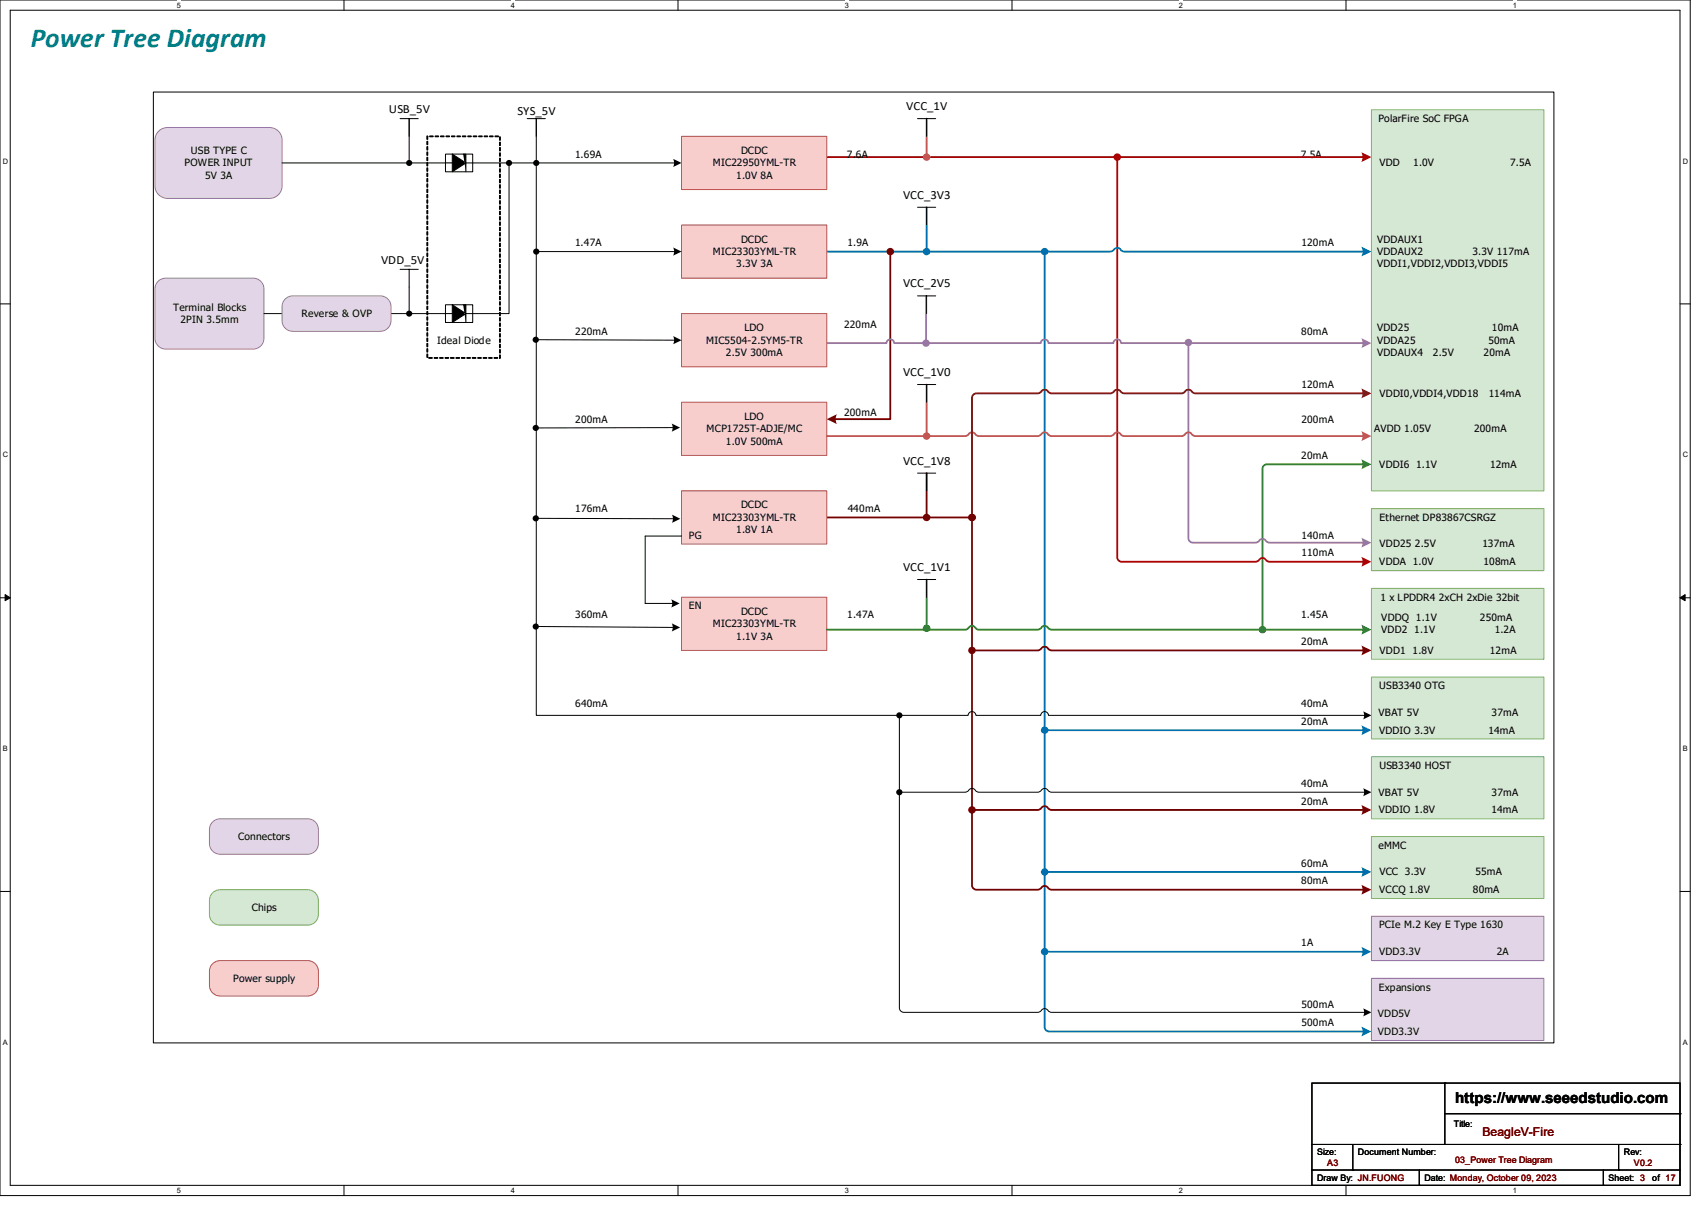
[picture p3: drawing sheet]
<svg xmlns="http://www.w3.org/2000/svg" width="297mm" height="210mm" viewBox="0 0 297 210" stroke-linecap="round" stroke-linejoin="round" font-family="sans-serif">
<path d="M0 0h293.9v207.9h-293.9zM1.8 1.8h290.3v204.3h-290.3z" fill="none" stroke="#000" stroke-width=".17"/>
<g fill="#fff">
<path d="M30.8 .2h.7v1.4h-.7z"/>
<path d="M30.8 206.2h.7v1.4h-.7z"/>
</g>
<path d="M59.8 0v1.8M59.8 206.1v1.8" fill="none" stroke="#000" stroke-width=".17"/>
<g fill="#fff">
<path d="M88.8 .2h.7v1.4h-.7z"/>
<path d="M88.8 206.2h.7v1.4h-.7z"/>
</g>
<path d="M117.9 0v1.8M117.9 206.1v1.8" fill="none" stroke="#000" stroke-width=".17"/>
<g fill="#fff">
<path d="M146.9 .2h.7v1.4h-.7z"/>
<path d="M146.9 206.2h.7v1.4h-.7z"/>
</g>
<path d="M176 0v1.8M176 206.1v1.8" fill="none" stroke="#000" stroke-width=".17"/>
<g fill="#fff">
<path d="M205 .2h.7v1.4h-.7z"/>
<path d="M205 206.2h.7v1.4h-.7z"/>
</g>
<path d="M234.1 0v1.8M234.1 206.1v1.8" fill="none" stroke="#000" stroke-width=".17"/>
<g fill="#fff">
<path d="M263.1 .2h.6v1.4h-.6z"/>
<path d="M263.1 206.2h.6v1.4h-.6z"/>
<path d="M.5 27.3h.9v1.4h-.9z"/>
<path d="M292.6 27.3h.9v1.4h-.9z"/>
<path d="M.5 78.4h.9v1.4h-.9z"/>
<path d="M292.6 78.4h.9v1.4h-.9z"/>
</g>
<path d="M0 52.8h1.8M292.1 52.8h1.8" fill="none" stroke="#000" stroke-width=".17"/>
<g fill="#fff">
<path d="M.5 129.5h.8v1.4h-.8z"/>
<path d="M292.6 129.5h.8v1.4h-.8z"/>
</g>
<path d="M0 103.9h1.8M292.1 103.9h1.8" fill="none" stroke="#000" stroke-width=".17"/>
<path d="M.9 103.4l.9 .5-.9 .5zM292.1 103.9l.9-.5v1z" fill="#000" stroke="#000" stroke-width=".17"/>
<g fill="#fff">
<path d="M.5 180.5h.8v1.4h-.8z"/>
<path d="M292.6 180.5h.8v1.4h-.8z"/>
</g>
<path d="M0 155h1.8M292.1 155h1.8" fill="none" stroke="#000" stroke-width=".17"/>
<path d="M26.7 16h243.5v165.3h-243.5z" fill="#fff"/>
<path d="M26.7 16h243.5v165.3h-243.5zM82.2 28.3h35.2" fill="none" stroke="#000" stroke-width=".17"/>
<path d="M74.3 61.6h.1l-.1 .6zM74.3 60.6l.1 .1-.1 .5zM74.3 59.7l.1 .1-.1 .5zM74.3 58.8h.1l-.1 .6zM74.3 57.9h.1l-.1 .6zM74.3 56.9l.1 .1-.1 .5zM74.3 56l.1 .1-.1 .5zM74.3 55.1h.1l-.1 .6zM74.3 54.2h.1l-.1 .6zM74.3 53.2l.1 .1-.1 .5zM74.3 52.3l.1 .1-.1 .5zM74.3 51.4h.1l-.1 .6zM74.3 50.5h.1l-.1 .6zM74.3 49.5l.1 .1-.1 .5zM74.3 48.6l.1 .1-.1 .5zM74.3 47.7h.1l-.1 .6zM74.3 46.8h.1l-.1 .6zM74.3 45.8l.1 .1-.1 .5zM74.3 44.9l.1 .1-.1 .5zM74.3 44h.1l-.1 .6zM74.3 43.1h.1l-.1 .6zM74.3 42.1l.1 .1-.1 .5zM74.3 41.2l.1 .1-.1 .5zM74.3 40.3h.1l-.1 .6zM74.3 39.4h.1l-.1 .6zM74.3 38.4l.1 .1-.1 .5zM74.3 37.5l.1 .1-.1 .5zM74.3 36.6l.1 .1-.1 .5zM74.3 35.7h.1l-.1 .6zM74.3 34.7l.1 .1-.1 .5zM74.3 33.8l.1 .1-.1 .5zM74.3 32.9l.1 .1-.1 .5zM74.3 32h.1l-.1 .6zM74.3 31l.1 .1-.1 .5zM74.3 30.1l.1 .1-.1 .5zM74.3 29.2l.1 .1-.1 .5zM74.3 28.3h.1l-.1 .6zM74.3 27.4h.1l-.1 .5zM74.3 26.4l.1 .1-.1 .5zM74.3 25.5l.1 .1-.1 .5zM74.3 24.6h.1l-.1 .6zM74.3 23.7h.1l-.1 .5zM74.7 23.7h.6l-.5 .1zM75.7 23.7h.6l-.6 .1zM76.6 23.7h.6l-.5 .1zM77.6 23.7h.6l-.6 .1zM78.5 23.7h.6l-.5 .1zM79.5 23.7h.6l-.6 .1zM80.4 23.7h.6l-.5 .1zM81.4 23.7h.6l-.6 .1zM82.3 23.7h.6l-.5 .1zM83.3 23.7h.6l-.6 .1zM84.2 23.7h.6l-.5 .1zM85.1 23.7h.7l-.6 .1zM86.1 23.7h.6l-.6 .1zM86.9 23.8l.1 .1-.1 .5zM86.9 24.7l.1 .1-.1 .5zM86.9 25.7h.1l-.1 .5zM86.9 26.6h.1l-.1 .6zM86.9 27.5l.1 .1-.1 .5zM86.9 28.4l.1 .1-.1 .5zM86.9 29.4h.1l-.1 .5zM86.9 30.3h.1l-.1 .6zM86.9 31.2l.1 .1-.1 .5zM86.9 32.1l.1 .1-.1 .5zM86.9 33.1h.1l-.1 .5zM86.9 34h.1l-.1 .6zM86.9 34.9l.1 .1-.1 .5zM86.9 35.8l.1 .1-.1 .5zM86.9 36.7l.1 .1-.1 .5zM86.9 37.7h.1l-.1 .6zM86.9 38.6l.1 .1-.1 .5zM86.9 39.5l.1 .1-.1 .5zM86.9 40.4l.1 .1-.1 .5zM86.9 41.4h.1l-.1 .6zM86.9 42.3l.1 .1-.1 .5zM86.9 43.2l.1 .1-.1 .5zM86.9 44.1l.1 .1-.1 .5zM86.9 45.1h.1l-.1 .6zM86.9 46h.1l-.1 .6zM86.9 46.9l.1 .1-.1 .5zM86.9 47.8l.1 .1-.1 .5zM86.9 48.8h.1l-.1 .6zM86.9 49.7h.1l-.1 .6zM86.9 50.6l.1 .1-.1 .5zM86.9 51.5l.1 .1-.1 .5zM86.9 52.5h.1l-.1 .6zM86.9 53.4h.1l-.1 .6zM86.9 54.3l.1 .1-.1 .5zM86.9 55.2l.1 .1-.1 .5zM86.9 56.2h.1l-.1 .6zM86.9 57.1h.1l-.1 .6zM86.9 58l.1 .1-.1 .5zM86.9 58.9l.1 .1-.1 .5zM86.9 59.9h.1l-.1 .6zM86.9 60.8h.1l-.1 .6zM86.9 61.7l.1 .1-.1 .5zM85.9 62.2h.6l-.5 .1zM85 62.2h.6l-.6 .1zM84 62.2h.7l-.6 .1zM83.1 62.2h.6l-.5 .1zM82.1 62.2h.7l-.6 .1zM81.2 62.2h.6l-.5 .1zM80.3 62.2h.6l-.6 .1zM79.3 62.2h.6l-.5 .1zM78.4 62.2h.6l-.6 .1zM77.4 62.2h.6l-.5 .1zM76.5 62.2h.6l-.6 .1zM75.5 62.2h.6l-.5 .1zM74.6 62.2h.6l-.6 .1z" fill="#000" stroke="#000" stroke-width=".17"/>
<path d="M117.1 27.6l1.4 .7-1.4 .7a1.55 1.55 0 0 0 0-1.4z" fill-rule="evenodd" fill="#000"/>
<path d="M27.6 22.8l1-.6h.6h17.6a2.18 2.18 0 0 1 2.3 2.1v8a2.18 2.18 0 0 1-2.3 2.2h-17.6a2.19 2.19 0 0 1-2.3-2.2v-8l.1-.5z" fill-rule="evenodd" fill="#e1d5e7"/>
<path d="M27.6 22.8l1-.6h.6h17.6a2.18 2.18 0 0 1 2.3 2.1v8a2.18 2.18 0 0 1-2.3 2.2h-17.6a2.19 2.19 0 0 1-2.3-2.2v-8l.1-.5z" fill="none" stroke="#9673a6" stroke-width=".17"/>
<path d="M143.8 27.3h93.4" fill="none" stroke="#b20000" stroke-width=".31"/>
<path d="M236.7 26.5l1.8 .8-1.8 .9a1.86 1.86 0 0 0 0-1.7z" fill-rule="evenodd" fill="#b20000"/>
<path d="M237.2 80.7h-16.9a.77 .77 0 0 0-.8 .8v28" fill="none" stroke="#2d7600" stroke-width=".31"/>
<g fill="#2d7600">
<path d="M236.7 79.9l1.8 .8-1.8 .9a1.86 1.86 0 0 0 0-1.7z" fill-rule="evenodd"/>
<circle cx="219.5" cy="109.5" r=".65"/>
</g>
<path d="M181.7 43.7v134.9a.78 .78 0 0 0 .7 .7h54.8" fill="none" stroke="#006eaf" stroke-width=".31"/>
<g fill="#006eaf">
<path d="M236.7 178.5l1.8 .8-1.8 .9a1.86 1.86 0 0 0 0-1.7z" fill-rule="evenodd"/>
<circle cx="181.7" cy="43.7" r=".65"/>
</g>
<path d="M156.4 124.4v50.8a.78 .78 0 0 0 .8 .8h23.2l.5-.2a.81 .81 0 0 1 .8-.4 .81 .81 0 0 1 .7 .4l.5 .2h54.5" fill="none" stroke="#000" stroke-width=".17"/>
<g fill="#000">
<path d="M237 175.3l1.5 .7-1.5 .7a1.53 1.53 0 0 0 0-1.4z" fill-rule="evenodd"/>
<circle cx="156.4" cy="124.4" r=".53"/>
</g>
<path d="M194.3 27.3v69.6a.78 .78 0 0 0 .8 .8h23.2l.5-.2a.8 .8 0 0 1 .7-.5 .8 .8 0 0 1 .8 .5l.5 .2h16.4" fill="none" stroke="#c00" stroke-width=".31"/>
<g fill="#c00">
<path d="M236.7 96.8l1.8 .9-1.8 .8a1.86 1.86 0 0 0 0-1.7z" fill-rule="evenodd"/>
<circle cx="194.3" cy="27.3" r=".65"/>
</g>
<path d="M143.8 43.7h49.3l.4-.1a.8 .8 0 0 1 .8-.5 .8 .8 0 0 1 .7 .5l.5 .1h41.7" fill="none" stroke="#006eaf" stroke-width=".31"/>
<path d="M236.7 42.9l1.8 .8-1.8 .9a1.86 1.86 0 0 0 0-1.7z" fill-rule="evenodd" fill="#006eaf"/>
<path d="M238.5 19.1h30v66.2h-30z" fill-rule="evenodd" fill="#d5e8d4"/>
<path d="M238.5 19.1h30v66.2h-30z" fill="none" stroke="#82b366" stroke-width=".17"/>
<path d="M238.5 102.3h30v12.3h-30z" fill-rule="evenodd" fill="#d5e8d4"/>
<path d="M238.5 102.3h30v12.3h-30z" fill="none" stroke="#82b366" stroke-width=".17"/>
<path d="M238.5 88.4h30v10.8h-30z" fill-rule="evenodd" fill="#d5e8d4"/>
<path d="M238.5 88.4h30v10.8h-30z" fill="none" stroke="#82b366" stroke-width=".17"/>
<path d="M238.5 117.7h30v10.8h-30z" fill-rule="evenodd" fill="#d5e8d4"/>
<path d="M238.5 117.7h30v10.8h-30z" fill="none" stroke="#82b366" stroke-width=".17"/>
<path d="M238.5 145.4h30v10.8h-30z" fill-rule="evenodd" fill="#d5e8d4"/>
<path d="M238.5 145.4h30v10.8h-30z" fill="none" stroke="#82b366" stroke-width=".17"/>
<path d="M238.5 170.1h30v10.8h-30z" fill-rule="evenodd" fill="#e1d5e7"/>
<path d="M238.5 170.1h30v10.8h-30z" fill="none" stroke="#9673a6" stroke-width=".17"/>
<path d="M238.5 131.6h30v10.8h-30z" fill-rule="evenodd" fill="#d5e8d4"/>
<path d="M238.5 131.6h30v10.8h-30z" fill="none" stroke="#82b366" stroke-width=".17"/>
<path d="M238.5 159.3h30v7.7h-30z" fill-rule="evenodd" fill="#e1d5e7"/>
<path d="M238.5 159.3h30v7.7h-30z" fill="none" stroke="#9673a6" stroke-width=".17"/>
<path d="M118.5 23.7h25.3v9.3h-25.3z" fill-rule="evenodd" fill="#f8cecc"/>
<path d="M118.5 23.7h25.3v9.3h-25.3z" fill="none" stroke="#b85450" stroke-width=".17"/>
<path d="M118.5 69.9h25.3v9.3h-25.3z" fill-rule="evenodd" fill="#f8cecc"/>
<path d="M118.5 69.9h25.3v9.3h-25.3z" fill="none" stroke="#b85450" stroke-width=".17"/>
<path d="M154.8 43.7v29.2h-9.7" fill="none" stroke="#6f0000" stroke-width=".31"/>
<g fill="#6f0000">
<path d="M143.8 72.9l1.7-.9a1.85 1.85 0 0 0 0 1.7z" fill-rule="evenodd"/>
<circle cx="154.8" cy="43.7" r=".65"/>
</g>
<path d="M143.8 90h25.2" fill="none" stroke="#6f0000" stroke-width=".31"/>
<circle cx="169" cy="90" r=".65" fill="#6f0000"/>
<path d="M118.5 85.3h25.3v9.3h-25.3z" fill-rule="evenodd" fill="#f8cecc"/>
<path d="M118.5 85.3h25.3v9.3h-25.3z" fill="none" stroke="#b85450" stroke-width=".17"/>
<path d="M143.8 59.7h10.4a.67 .67 0 0 1 .6-.7 .67 .67 0 0 1 .7 .7h25.5a.67 .67 0 0 1 .7-.7 .67 .67 0 0 1 .6 .7h11.3a.67 .67 0 0 1 .7-.7 .67 .67 0 0 1 .7 .7h42.2" fill="none" stroke="#9673a6" stroke-width=".31"/>
<path d="M236.7 58.8l1.8 .9-1.8 .8a1.86 1.86 0 0 0 0-1.7z" fill-rule="evenodd" fill="#9673a6"/>
<path d="M118.5 54.5h25.3v9.3h-25.3z" fill-rule="evenodd" fill="#f8cecc"/>
<path d="M118.5 54.5h25.3v9.3h-25.3z" fill="none" stroke="#b85450" stroke-width=".17"/>
<path d="M118.5 39.1h25.3v9.3h-25.3z" fill-rule="evenodd" fill="#f8cecc"/>
<path d="M118.5 39.1h25.3v9.3h-25.3z" fill="none" stroke="#b85450" stroke-width=".17"/>
<path d="M118.5 103.8h25.3v9.3h-25.3z" fill-rule="evenodd" fill="#f8cecc"/>
<path d="M118.5 103.8h25.3v9.3h-25.3z" fill="none" stroke="#b85450" stroke-width=".17"/>
<path d="M206.7 59.5v34.1a.78 .78 0 0 0 .8 .7h10.8l.5-.1a.8 .8 0 0 1 .7-.5 .8 .8 0 0 1 .8 .5l.5 .1h16.4" fill="none" stroke="#9673a6" stroke-width=".31"/>
<g fill="#9673a6">
<path d="M236.7 93.5l1.8 .8-1.8 .9a1.86 1.86 0 0 0 0-1.7z" fill-rule="evenodd"/>
<circle cx="206.7" cy="59.5" r=".65"/>
</g>
<path d="M68 54.5h9.5M93.3 43.7h24.1" fill="none" stroke="#000" stroke-width=".17"/>
<g fill="#000">
<path d="M117.1 43l1.4 .7-1.4 .7a1.56 1.56 0 0 0 0-1.4z" fill-rule="evenodd"/>
<circle cx="93.3" cy="43.7" r=".54"/>
</g>
<path d="M27.5 48.9l.8-.5h.6h15.1a1.87 1.87 0 0 1 1.9 1.8v8.6a1.87 1.87 0 0 1-1.9 1.9h-15.1a1.88 1.88 0 0 1-2-1.9v-8.6l.1-.5z" fill-rule="evenodd" fill="#e1d5e7"/>
<path d="M27.5 48.9l.8-.5h.6h15.1a1.87 1.87 0 0 1 1.9 1.8v8.6a1.87 1.87 0 0 1-1.9 1.9h-15.1a1.88 1.88 0 0 1-2-1.9v-8.6l.1-.5z" fill="none" stroke="#9673a6" stroke-width=".17"/>
<path d="M88.5 28.3v26.2h-7.5M77.5 53h4.7v3.1h-4.7zM77.5 54.5h1.2M78.7 53l2.3 1.5-2.3 1.6zM80.5 53h.5v3.1" fill="none" stroke="#000" stroke-width=".17"/>
<g fill="#000">
<path d="M78.7 53l2.3 1.5-2.3 1.6zM80.5 53h.5v3.1zM77.5 54.5h1.2z" fill-rule="evenodd"/>
<circle cx="88.5" cy="28.3" r=".53"/>
</g>
<path d="M37 142.9l.8-.5 .5-.1h15.2a1.87 1.87 0 0 1 1.9 1.9v2.5a1.87 1.87 0 0 1-1.9 1.8h-15.2a1.88 1.88 0 0 1-1.9-1.8l.1-3z" fill-rule="evenodd" fill="#e1d5e7"/>
<path d="M37 142.9l.8-.5 .5-.1h15.2a1.87 1.87 0 0 1 1.9 1.9v2.5a1.87 1.87 0 0 1-1.9 1.8h-15.2a1.88 1.88 0 0 1-1.9-1.8l.1-3z" fill="none" stroke="#9673a6" stroke-width=".17"/>
<path d="M37 155.2l.8-.5h.5h15.2a1.87 1.87 0 0 1 1.9 1.8v2.5a1.87 1.87 0 0 1-1.9 1.8h-15.2a1.88 1.88 0 0 1-1.9-1.8l.1-3z" fill-rule="evenodd" fill="#d5e8d4"/>
<path d="M37 155.2l.8-.5h.5h15.2a1.87 1.87 0 0 1 1.9 1.8v2.5a1.87 1.87 0 0 1-1.9 1.8h-15.2a1.88 1.88 0 0 1-1.9-1.8l.1-3z" fill="none" stroke="#82b366" stroke-width=".17"/>
<path d="M37 167.5l.8-.4 .5-.1h15.2a1.87 1.87 0 0 1 1.9 1.9v2.4a1.87 1.87 0 0 1-1.9 1.9h-15.2a1.88 1.88 0 0 1-1.9-1.9l.1-2.9z" fill-rule="evenodd" fill="#f8cecc"/>
<path d="M37 167.5l.8-.4 .5-.1h15.2a1.87 1.87 0 0 1 1.9 1.9v2.4a1.87 1.87 0 0 1-1.9 1.9h-15.2a1.88 1.88 0 0 1-1.9-1.9l.1-2.9z" fill="none" stroke="#b85450" stroke-width=".17"/>
<path d="M143.8 75.8h24l.5-.1a.8 .8 0 0 1 .7-.5 .8 .8 0 0 1 .8 .5l.5 .1h10.1l.5-.1a.8 .8 0 0 1 .8-.5 .8 .8 0 0 1 .7 .5l.5 .1h10.2l.4-.1a.8 .8 0 0 1 .8-.5 .8 .8 0 0 1 .7 .5l.5 .1h9.9l.5-.1a.8 .8 0 0 1 .8-.5 .8 .8 0 0 1 .7 .5l.5 .1h29.3" fill="none" stroke="#b85450" stroke-width=".31"/>
<path d="M236.7 75l1.8 .8-1.8 .9a1.86 1.86 0 0 0 0-1.7z" fill-rule="evenodd" fill="#b85450"/>
<path d="M169 113.1h11.4l.5-.2a.8 .8 0 0 1 .8-.5 .8 .8 0 0 1 .7 .5l.5 .2h54.3" fill="none" stroke="#6f0000" stroke-width=".31"/>
<g fill="#6f0000">
<path d="M236.7 112.2l1.8 .9-1.8 .8a1.86 1.86 0 0 0 0-1.7z" fill-rule="evenodd"/>
<circle cx="169" cy="113.1" r=".65"/>
</g>
<path d="M181.7 126.9h55.5" fill="none" stroke="#006eaf" stroke-width=".31"/>
<g fill="#006eaf">
<path d="M236.7 126.1l1.8 .8-1.8 .9a1.87 1.87 0 0 0 0-1.7z" fill-rule="evenodd"/>
<circle cx="181.7" cy="126.9" r=".65"/>
</g>
<path d="M169 90v63.9a.78 .78 0 0 0 .8 .8h10.6l.5-.2a.8 .8 0 0 1 .8-.5 .8 .8 0 0 1 .7 .5l.5 .2h54.3" fill="none" stroke="#6f0000" stroke-width=".31"/>
<g fill="#6f0000">
<path d="M236.7 153.8l1.8 .9-1.8 .8a1.86 1.86 0 0 0 0-1.7z" fill-rule="evenodd"/>
<circle cx="169" cy="90" r=".65"/>
</g>
<path d="M181.7 151.6h55.5" fill="none" stroke="#006eaf" stroke-width=".31"/>
<g fill="#006eaf">
<path d="M236.7 150.7l1.8 .9-1.8 .9a1.87 1.87 0 0 0 0-1.8z" fill-rule="evenodd"/>
<circle cx="181.7" cy="151.6" r=".65"/>
</g>
<path d="M181.7 165.5h55.5" fill="none" stroke="#006eaf" stroke-width=".31"/>
<g fill="#006eaf">
<path d="M236.7 164.6l1.8 .9-1.8 .8a1.86 1.86 0 0 0 0-1.7z" fill-rule="evenodd"/>
<circle cx="181.7" cy="165.5" r=".65"/>
</g>
<path d="M156.4 137.7h11.4l.5-.1a.8 .8 0 0 1 .7-.5 .8 .8 0 0 1 .8 .5l.5 .1h10.1l.5-.1a.8 .8 0 0 1 .8-.5 .8 .8 0 0 1 .7 .5l.5 .1h54.5" fill="none" stroke="#000" stroke-width=".17"/>
<g fill="#000">
<path d="M237 137l1.5 .7-1.5 .7a1.52 1.52 0 0 0 0-1.4z" fill-rule="evenodd"/>
<circle cx="156.4" cy="137.7" r=".54"/>
</g>
<path d="M169 140.8h11.4l.5-.2a.8 .8 0 0 1 .8-.4 .8 .8 0 0 1 .7 .4l.5 .2h54.3" fill="none" stroke="#6f0000" stroke-width=".31"/>
<g fill="#6f0000">
<path d="M236.7 140l1.8 .8-1.8 .9a1.86 1.86 0 0 0 0-1.7z" fill-rule="evenodd"/>
<circle cx="169" cy="140.8" r=".65"/>
</g>
<path d="M143.8 109.5h24l.5-.2a.8 .8 0 0 1 .7-.5 .8 .8 0 0 1 .8 .5l.5 .2h10.1l.5-.2a.8 .8 0 0 1 .8-.5 .8 .8 0 0 1 .7 .5l.5 .2h54.3" fill="none" stroke="#2d7600" stroke-width=".31"/>
<path d="M236.7 108.6l1.8 .9-1.8 .8a1.87 1.87 0 0 0 0-1.7z" fill-rule="evenodd" fill="#2d7600"/>
<path d="M93.3 28.3v96.1h75.1a.67 .67 0 0 1 .6-.7 .67 .67 0 0 1 .7 .7h11.3a.67 .67 0 0 1 .7-.7 .67 .67 0 0 1 .6 .7h55.1" fill="none" stroke="#000" stroke-width=".17"/>
<g fill="#000">
<path d="M237 123.7l1.5 .7-1.5 .7a1.52 1.52 0 0 0 0-1.4z" fill-rule="evenodd"/>
<circle cx="93.3" cy="28.3" r=".53"/>
</g>
<path d="M237.2 68.4h-29.3l-.5-.2a.81 .81 0 0 0-.7-.5 .81 .81 0 0 0-.8 .5l-.5 .2h-9.9l-.5-.2a.8 .8 0 0 0-.7-.5 .8 .8 0 0 0-.8 .5l-.4 .2h-10.2l-.5-.2a.81 .81 0 0 0-.7-.5 .81 .81 0 0 0-.8 .5l-.5 .2h-10.6a.78 .78 0 0 0-.8 .8v20.8" fill="none" stroke="#6d1f00" stroke-width=".31"/>
<path d="M236.7 67.5l1.8 .9-1.8 .8a1.86 1.86 0 0 0 0-1.7z" fill-rule="evenodd" fill="#6d1f00"/>
<path d="M161.1 20.6v6.7" fill="none" stroke="#b85450" stroke-width=".31"/>
<circle cx="161.1" cy="27.3" r=".65" fill="#b85450"/>
<path d="M159.6 20.6h3.1M161.1 20.6v3.1" fill="none" stroke="#000" stroke-width=".17"/>
<path d="M161.1 36v7.7" fill="none" stroke="#006eaf" stroke-width=".31"/>
<circle cx="161.1" cy="43.7" r=".65" fill="#006eaf"/>
<path d="M159.6 36h3.1M161.1 36v3.1" fill="none" stroke="#000" stroke-width=".17"/>
<path d="M161 51.4v8.3" fill="none" stroke="#9673a6" stroke-width=".31"/>
<circle cx="161" cy="59.7" r=".65" fill="#9673a6"/>
<path d="M159.6 51.4h3.1M161.1 51.4v3.1" fill="none" stroke="#000" stroke-width=".17"/>
<path d="M161.1 66.9v8.9" fill="none" stroke="#b85450" stroke-width=".31"/>
<circle cx="161.1" cy="75.8" r=".65" fill="#b85450"/>
<path d="M159.6 66.9h3.1M161.1 66.9v3" fill="none" stroke="#000" stroke-width=".17"/>
<path d="M161.1 82.3v7.7" fill="none" stroke="#6f0000" stroke-width=".31"/>
<circle cx="161.1" cy="90" r=".65" fill="#6f0000"/>
<path d="M159.6 82.3h3.1M161.1 82.3v3" fill="none" stroke="#000" stroke-width=".17"/>
<path d="M161.1 100.8v8.4" fill="none" stroke="#2d7600" stroke-width=".31"/>
<circle cx="161.1" cy="109.2" r=".65" fill="#2d7600"/>
<g fill="none" stroke="#000" stroke-width=".17">
<path d="M49.1 28.3h29.6M69.6 20.6h3.1M71.2 20.6v7.7M77.5 26.8h4.7v3.1h-4.7zM78.7 26.8l2.3 1.5-2.3 1.6zM80.5 26.8h.5v3.1M81 28.3h1.2M91.7 20.6h3.1M93.3 20.6v7.7M45.9 54.5h3.2M69.6 46.8h3.1M71.2 46.8v7.7"/>
<path d="M159.6 100.8h3.1M161.1 100.8v3"/>
</g>
<g fill="#000">
<path d="M78.7 26.8l2.3 1.5-2.3 1.6zM80.5 26.8h.5v3.1zM77.5 28.3h1.2z" fill-rule="evenodd"/>
<circle cx="71.2" cy="28.3" r=".53"/>
<circle cx="71.2" cy="54.5" r=".53"/>
</g>
<path d="M49.6 52l.8-.5 .5-.1h15.2a1.87 1.87 0 0 1 1.9 1.9v2.5a1.87 1.87 0 0 1-1.9 1.8h-15.2a1.88 1.88 0 0 1-1.9-1.8l.1-3z" fill-rule="evenodd" fill="#e1d5e7"/>
<path d="M49.6 52l.8-.5 .5-.1h15.2a1.87 1.87 0 0 1 1.9 1.9v2.5a1.87 1.87 0 0 1-1.9 1.8h-15.2a1.88 1.88 0 0 1-1.9-1.8l.1-3z" fill="none" stroke="#9673a6" stroke-width=".17"/>
<g fill="none" stroke="#000" stroke-width=".17">
<path d="M93.2 59.1h24.2M117.2 74.3l-24 .1M93.2 90.1l24 .1M118.5 93.2h-6.3v11.7h4.9M93.2 108.9l24 .2M228.1 188.3h64v17.8h-64zM228.1 199h64M235.2 199v4.4M251.2 188.3h.1M251.2 188.3v10.7M251.2 193.6h40.9M281.5 199v4.4"/>
<path d="M292.1 199h.1M292.1 193.6h.1M228.1 203.4h.1M228.1 203.4h64M235.2 203.4h.1M246.8 206.1h.1M246.8 203.4v2.7M278.8 206.1h.1M278.8 203.4v2.7M281.5 203.4h.1"/>
</g>
<g fill="#000">
<path d="M117.1 58.4l1.4 .7-1.4 .8a1.56 1.56 0 0 0 0-1.5z" fill-rule="evenodd"/>
<path d="M116.8 73.6l1.5 .7-1.5 .8a1.53 1.53 0 0 0 0-1.5z" fill-rule="evenodd"/>
<path d="M116.9 89.5l1.4 .7-1.4 .7a1.58 1.58 0 0 0 0-1.4z" fill-rule="evenodd"/>
<path d="M116.7 104.2l1.5 .7-1.5 .7a1.56 1.56 0 0 0 0-1.4z" fill-rule="evenodd"/>
<path d="M116.8 108.4l1.5 .7-1.5 .7a1.55 1.55 0 0 0 0-1.4z" fill-rule="evenodd"/>
<circle cx="93.2" cy="59.1" r=".54"/>
<circle cx="93.2" cy="74.4" r=".54"/>
<circle cx="93.2" cy="90.1" r=".54"/>
<circle cx="93.2" cy="108.9" r=".54"/>
</g>
<text font-size="4.8" fill="#008080" x="5.3" y="8.1">Power Tree Diagram</text>
<text font-size="2.6" x="253" y="191.8">https://www.seeedstudio.com</text>
<g font-size="2.2">
<text x="67.6" y="19.6">USB_5V</text>
<text x="90" y="19.9">SYS_5V</text>
<text x="157.6" y="19.2">VCC_1V</text>
<text x="157.1" y="34.5">VCC_3V3</text>
<text x="66.3" y="45.8">VDD_5V</text>
<text x="157.1" y="50">VCC_2V5</text>
<text x="157.1" y="65.4">VCC_1V0</text>
<text x="157.1" y="80.8">VCC_1V8</text>
<text x="157.1" y="99.3">VCC_1V1</text>
</g>
<text font-size="2.1" fill="#800000" x="257.8" y="197.5">BeagleV-Fire</text>
<g font-size="1.7">
<text x="239.7" y="21.2">PolarFire SoC FPGA</text>
<text x="32.1" y="28.9">POWER INPUT</text>
<text x="33.2" y="26.8">USB TYPE C</text>
<text x="100" y="27.4">1.69A</text>
<text x="124" y="28.9">MIC22950YML-TR</text>
<text x="128.9" y="26.8">DCDC</text>
<text x="147.3" y="27.4">7.6A</text>
<text x="226.2" y="27.4">7.5A</text>
<text x="239.9" y="28.9">VDD</text>
<text x="245.7" y="28.9">1.0V</text>
<text x="262.6" y="28.9">7.5A</text>
<text x="35.7" y="31.1">5V 3A</text>
<text x="128" y="31.1">1.0V 8A</text>
<text x="100" y="42.8">1.47A</text>
<text x="124" y="44.3">MIC23303YML-TR</text>
<text x="128" y="46.5">3.3V 3A</text>
<text x="128.9" y="42.2">DCDC</text>
<text x="147.4" y="42.8">1.9A</text>
<text x="226.3" y="42.8">120mA</text>
<text x="239.5" y="42.2">VDDAUX1</text>
<text x="239.5" y="44.3">VDDAUX2</text>
<text x="239.5" y="46.5">VDDI1,VDDI2,VDDI3,VDDI5</text>
<text x="256.1" y="44.3">3.3V 117mA</text>
<text x="30.1" y="54">Terminal Blocks</text>
<text x="31.4" y="56.2">2PIN 3.5mm</text>
<text x="52.5" y="55.1">Reverse &amp; OVP</text>
<text x="76" y="59.7">Ideal Diode</text>
<text x="100" y="58.2">220mA</text>
<text x="122.8" y="59.7">MIC5504-2.5YM5-TR</text>
<text x="129.5" y="57.6">LDO</text>
<text x="146.8" y="56.9">220mA</text>
<text x="226.3" y="58.2">80mA</text>
<text x="239.5" y="57.6">VDD25</text>
<text x="239.5" y="59.7">VDDA25</text>
<text x="258.8" y="59.7">50mA</text>
<text x="259.4" y="57.6">10mA</text>
<text x="126.2" y="61.9">2.5V 300mA</text>
<text x="239.5" y="61.9">VDDAUX4</text>
<text x="249.2" y="61.9">2.5V</text>
<text x="258" y="61.9">20mA</text>
<text x="226.3" y="67.4">120mA</text>
<text x="239.9" y="69">VDDI0,VDDI4,VDD18</text>
<text x="258.9" y="69">114mA</text>
<text x="100" y="73.6">200mA</text>
<text x="122.9" y="75.1">MCP1725T-ADJE/MC</text>
<text x="126.2" y="77.3">1.0V 500mA</text>
<text x="129.5" y="73">LDO</text>
<text x="146.8" y="72.3">200mA</text>
<text x="226.3" y="73.6">200mA</text>
<text x="238.9" y="75.1">AVDD 1.05V</text>
<text x="256.3" y="75.1">200mA</text>
<text x="226.3" y="79.8">20mA</text>
<text x="239.8" y="81.3">VDDI6 1.1V</text>
<text x="259.1" y="81.3">12mA</text>
<text x="100" y="89">176mA</text>
<text x="128.9" y="88.4">DCDC</text>
<text x="147.4" y="89">440mA</text>
<text x="119.8" y="93.6">PG</text>
<text x="124" y="90.6">MIC23303YML-TR</text>
<text x="128" y="92.7">1.8V 1A</text>
<text x="226.3" y="93.6">140mA</text>
<text x="239.9" y="95.2">VDD25 2.5V</text>
<text x="239.9" y="90.6">Ethernet DP83867CSRGZ</text>
<text x="257.8" y="95.2">137mA</text>
<text x="226.3" y="96.7">110mA</text>
<text x="239.8" y="98.3">VDDA 1.0V</text>
<text x="257.9" y="98.3">108mA</text>
<text x="100" y="107.5">360mA</text>
<text x="119.8" y="106">EN</text>
<text x="128.9" y="106.9">DCDC</text>
<text x="147.3" y="107.5">1.47A</text>
<text x="226.3" y="107.5">1.45A</text>
<text x="240" y="104.4">1 x LPDDR4 2xCH 2xDie 32bit</text>
<text x="240.2" y="108">VDDQ 1.1V</text>
<text x="257.3" y="108">250mA</text>
<text x="124" y="109.1">MIC23303YML-TR</text>
<text x="128" y="111.2">1.1V 3A</text>
<text x="226.3" y="112.1">20mA</text>
<text x="239.9" y="113.7">VDD1 1.8V</text>
<text x="240.2" y="110.1">VDD2 1.1V</text>
<text x="259" y="113.7">12mA</text>
<text x="259.9" y="110.1">1.2A</text>
<text x="239.8" y="119.8">USB3340 OTG</text>
<text x="100" y="122.9">640mA</text>
<text x="226.3" y="126">20mA</text>
<text x="226.3" y="122.9">40mA</text>
<text x="239.7" y="124.5">VBAT 5V</text>
<text x="259.4" y="124.5">37mA</text>
<text x="239.8" y="127.6">VDDIO 3.3V</text>
<text x="258.8" y="127.6">14mA</text>
<text x="226.3" y="136.8">40mA</text>
<text x="239.9" y="133.7">USB3340 HOST</text>
<text x="226.3" y="139.9">20mA</text>
<text x="239.7" y="138.3">VBAT 5V</text>
<text x="239.8" y="141.4">VDDIO 1.8V</text>
<text x="259.3" y="141.4">14mA</text>
<text x="259.4" y="138.3">37mA</text>
<text x="41.4" y="146">Connectors</text>
<text x="239.7" y="147.6">eMMC</text>
<text x="226.3" y="150.7">60mA</text>
<text x="226.3" y="153.7">80mA</text>
<text x="239.8" y="155.3">VCCQ 1.8V</text>
<text x="239.9" y="152.2">VCC 3.3V</text>
<text x="256.1" y="155.3">80mA</text>
<text x="256.6" y="152.2">55mA</text>
<text x="43.8" y="158.4">Chips</text>
<text x="239.8" y="161.4">PCIe M.2 Key E Type 1630</text>
<text x="226.3" y="164.5">1A</text>
<text x="239.8" y="166.1">VDD3.3V</text>
<text x="260.3" y="166.1">2A</text>
<text x="40.6" y="170.7">Power supply</text>
<text x="239.8" y="172.2">Expansions</text>
<text x="226.3" y="178.4">500mA</text>
<text x="226.3" y="175.3">500mA</text>
<text x="239.6" y="176.8">VDD5V</text>
<text x="239.6" y="179.9">VDD3.3V</text>
</g>
<g font-size="1.6">
<text x="252.8" y="196">Title:</text>
<text x="229" y="200.7">Size:</text>
<text x="236.1" y="200.7">Document Number:</text>
<text x="282.4" y="200.7">Rev:</text>
<text x="229" y="205.4">Draw By: JN.FUONG</text>
<text x="247.7" y="205.4">Date: Monday, October 09, 2023</text>
<text x="279.7" y="205.4">Sheet: 3</text>
<text x="287.3" y="205.4">of 17</text>
</g>
<g font-size="1.6" fill="#800000">
<text x="230.8" y="202.7">A3</text>
<text x="253" y="202.2">03_Power Tree Diagram</text>
<text x="284.1" y="202.7">V0.2</text>
</g>
<g font-size="1.3">
<text x="30.8" y="1.3">5</text>
<text x="88.8" y="1.3">4</text>
<text x="146.9" y="1.3">3</text>
<text x="205" y="1.3">2</text>
<text x="263.1" y="1.3">1</text>
<text x=".5" y="28.4">D</text>
<text x="292.6" y="28.4">D</text>
<text x=".5" y="79.5">C</text>
<text x="292.6" y="79.5">C</text>
<text x=".5" y="130.6">B</text>
<text x="292.6" y="130.6">B</text>
<text x=".5" y="181.7">A</text>
<text x="292.6" y="181.7">A</text>
<text x="30.8" y="207.4">5</text>
<text x="88.8" y="207.4">4</text>
<text x="146.9" y="207.4">3</text>
<text x="205" y="207.4">2</text>
<text x="263.1" y="207.4">1</text>
</g>
</svg>
